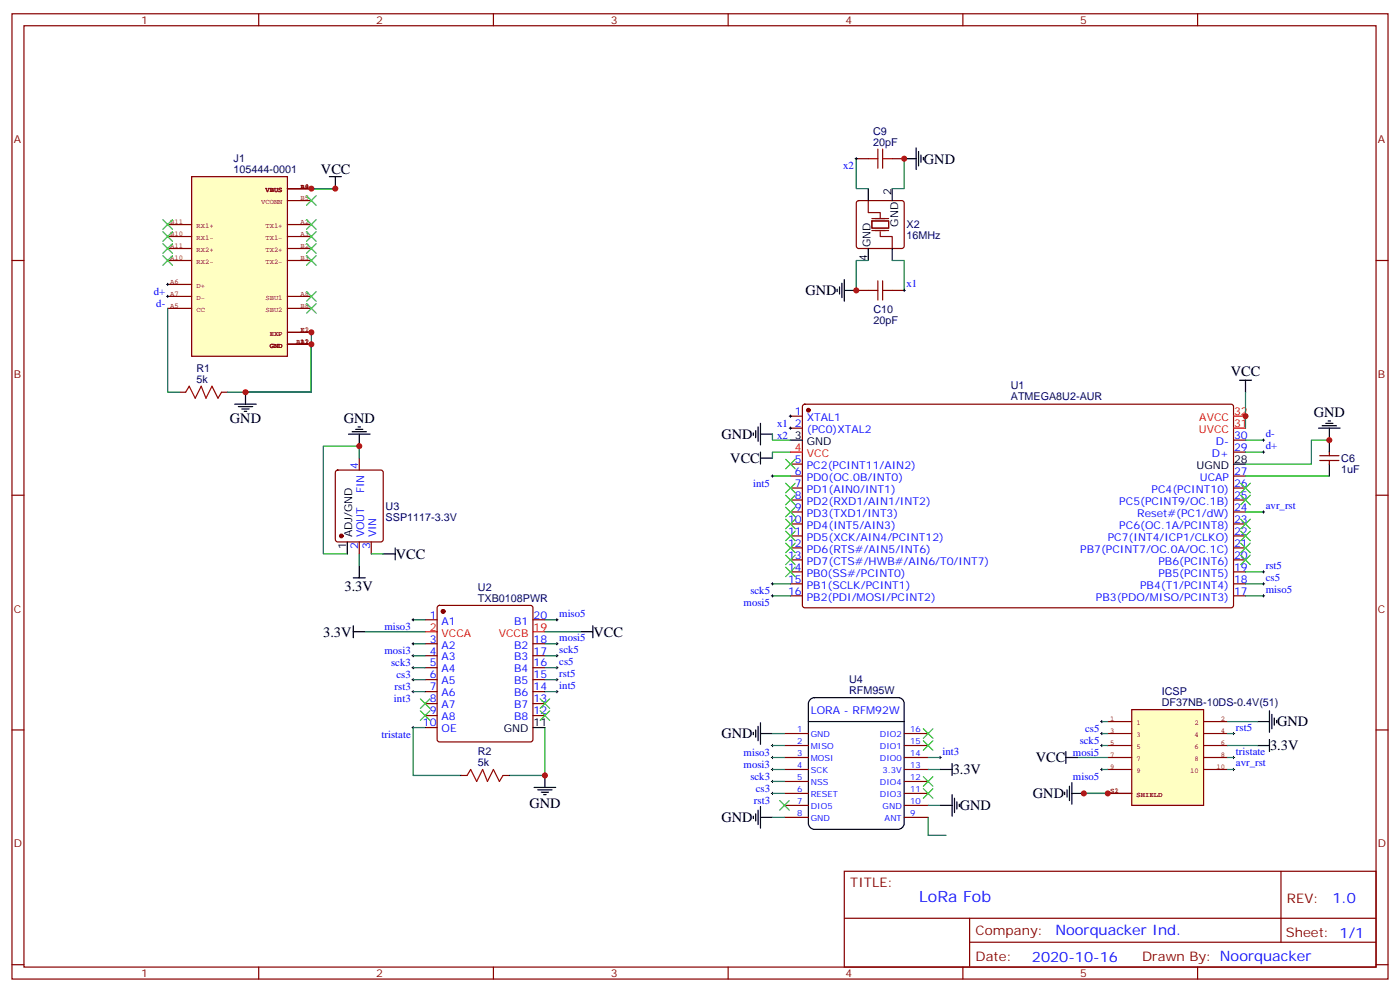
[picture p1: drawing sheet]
<svg xmlns="http://www.w3.org/2000/svg" width="412mm" height="292mm" viewBox="0 0 412 292" stroke-linecap="round" stroke-linejoin="round" font-family="sans-serif">
<g fill="none" stroke="#870000" stroke-width=".35">
<path d="M3.5 4.1h405.4v284.3h-405.4zM7.1 7.6h398.2v277.3h-398.2zM76.2 4.1v3.5M145.3 4.1v3.5M214.5 4.1v3.5M283.6 4.1v3.5M352.8 4.1v3.5M252.2 46.7h3.6M252.5 59.3l.4-.2h12.7l.5 .2 .2 .5v12.7l-.2 .5-.5 .2h-12.7l-.5-.2-.2-.5v-12.7zM262.8 46.7h3.5M3.5 76.7h3.6M405.3 76.7h3.6"/>
<path d="M252.2 85.5h3.6M262.8 85.5h3.5M236.6 119.3l.5-.2h125.8l.5 .7-.1 58.8-.6 .4h-125.9l-.4-.7v-58.5zM99 138.7l.5-.2h12.7l.6 .4 .1 20-.5 .7h-12.9l-.7-.4v-20zM105.8 134.9v3.6M232.8 122.6h3.6M232.8 126.1h3.6M232.8 136.7h3.6M363.4 133.2h3.5M363.4 129.6h3.5M388.8 135.6h5.6M388.8 134.2h5.6"/>
<path d="M391.6 133.2v1M391.6 135.6v1.1M3.5 145.9h3.6M105.8 159.6v3.6M109.4 159.6v3.6M232.8 140.2h3.6M232.8 143.8h3.6M232.8 147.3h3.6M232.8 150.8h3.6M232.8 154.3h3.6M232.8 157.9h3.6M363.4 140.2h3.5"/>
<path d="M363.4 143.8h3.5M363.4 147.3h3.5M363.4 150.8h3.5M363.4 154.3h3.5M363.4 157.9h3.5M405.3 145.9h3.6M129 178.5l.5-.2h26.8l.5 .2 .2 .5v38.8l-.2 .5-.5 .2h-26.8l-.5-.2-.2-.5v-38.8zM232.8 161.4h3.6M232.8 164.9h3.6M232.8 168.5h3.6M232.8 172h3.6M232.8 175.5h3.6"/>
<path d="M363.4 161.4h3.5M363.4 164.9h3.5M363.4 168.5h3.5M363.4 172h3.5M363.4 175.5h3.5M125.2 182.6h3.6M125.2 189.6h3.6M125.2 193.1h3.6M125.2 196.7h3.6M157 182.6h3.5M157 189.6h3.5M157 193.1h3.5"/>
<path d="M157 196.7h3.5M3.5 215h3.6M125.2 200.2h3.6M125.2 203.7h3.6M125.2 207.3h3.6M125.2 210.8h3.6M125.2 214.3h3.6M157 200.2h3.5M157 203.7h3.5M157 207.3h3.5M157 210.8h3.5M231.1 216.1h7"/>
<path d="M231.1 219.6h7M266.3 216.1h7.1M266.3 219.6h7.1M405.3 215h3.6M231.1 223.1h7M231.1 226.7h7M231.1 230.2h7M231.1 233.7h7M231.1 237.2h7M266.3 223.1h7.1M266.3 226.7h7.1M266.3 230.2h7.1"/>
<path d="M266.3 233.7h7.1M266.3 237.2h7.1M231.1 240.8h7M248.7 256.6h156.6v28.3h-156.6zM266.3 240.8h7.1M377.3 256.7v20.8M248.7 270.5h156.5M285.6 277.5h119.6M285.6 270.5v14.1M3.5 284.2h3.6M76.2 284.9v3.5M145.3 284.9v3.5"/>
<path d="M214.5 284.9v3.5M283.6 284.9v3.5M352.8 284.9v3.5M405.3 284.2h3.6"/>
</g>
<g fill="#870000" stroke="#870000" stroke-width=".35">
<circle cx="238.1" cy="120.8" r=".53"/>
<circle cx="130.5" cy="180.1" r=".53"/>
<circle cx="100.5" cy="157.9" r=".53"/>
</g>
<g fill="none" stroke="#000" stroke-width=".35">
<path d="M255.8 55.6v3.5M262.8 55.6v3.5M266.3 46.7h3.6M269.9 43.6v6.3M270.6 44.6v4.3M271.3 45.7v2.1M272 46.4v.7M255.8 73.2v3.5M262.8 73.2v3.5M246.6 85.2v.7M247.3 84.5v2.1M248 83.4v4.3"/>
<path d="M248.7 85.5h3.5M248.7 82.4v6.3M365.1 112h3.6M366.9 112v3.5M102.7 127.9h6.3M103.7 127.2h4.2M104.8 126.5h2.1M105.5 125.8h.7M105.8 127.9v3.5M221.9 127.5v.7M222.6 126.8v2.1M223.3 125.8v4.2"/>
<path d="M224 127.9h3.5M224 134.9h3.5M224 124.7v6.4M224 133.2v3.5M232.8 129.6h3.6M363.4 136.7h3.5M388.4 126.1h6.4M389.5 125.4h4.2M390.5 124.7h2.1M391.2 124h.7M391.6 126.1v7.1M391.6 136.7v3.5"/>
<path d="M102.3 159.6v3.6M104.1 170.2h3.5M105.8 166.7v3.5M112.9 163.2h3.5M116.4 161.4v3.5M104.1 186.1h3.5M104.1 184.3v3.6M171.1 186.1h3.5M174.6 184.3v3.6M157 214.3h3.5M221.9 215.7v.7M222.6 215v2.1"/>
<path d="M223.3 214v4.2M224 212.9v6.4M224 216.1h3.5M238.1 212.5h28.2M238.7 206l1.2-.5h24.7a1.76 1.76 0 0 1 1.7 1.8v35.2a1.89 1.89 0 0 1-1.7 1.8h-24.7a1.89 1.89 0 0 1-1.8-1.8v-35.2zM370.4 212.5h3.5M370.4 219.6h3.5M373.9 209.4v6.3M373.9 217.8v3.6M374.6 210.4v4.3M375.4 211.5v2.1M376.1 212.2v.7"/>
<path d="M157.3 232h6.4M158.4 232.7h4.2M159.5 233.4h2.1M160.2 234.1h.7M160.5 228.4v3.6M222.6 239.7v2.1M223.3 238.7v4.2M224 237.6v6.3M276.9 226.7h3.6M276.9 237.2h3.6M280.5 224.9v3.5M280.5 234.1v6.3"/>
<path d="M281.2 235.1v4.3M281.9 236.2v2.1M282.6 236.9v.7M313.6 233.4v.7M314 223.1h3.5M314 221.4v3.5M314.3 232.7v2.1M315 231.6v4.2M315.7 233.7h3.6M315.7 230.5v6.4M221.9 240.4v.7M224 240.8h3.5"/>
</g>
<path d="M232.8 133.2h3.6M363.4 126.1h3.5M363.4 122.6h3.5M125.2 186.1h3.6M157 186.1h3.5" fill="none" stroke="#f00" stroke-width=".35"/>
<g fill="none" stroke="#008700" stroke-width=".35">
<path d="M252.2 46.7v8.9h3.6M266.3 46.7v8.9h-3.5M255.8 76.7h-3.6v8.8M262.8 76.7h3.5v8.8M366.9 115.5v10.6M105.8 134.9v-3.5h-10.6v31.8h7.1M227.5 127.9v1.7h5.3M232.8 133.2h-5.3v1.7M366.9 133.2h5.3M366.9 129.6h5.3M391.6 129.6h-5.3v7.1h-19.4M227.5 140.2h5.3"/>
<path d="M366.9 140.2h24.7M366.9 150.8h5.3M105.8 163.2v3.5M109.4 163.2h3.5M227.5 172h5.3M227.5 175.5h5.3M366.9 172h5.3M366.9 175.5h5.3M366.9 168.5h5.3M107.6 186.1h17.6M121.7 196.7h3.5M121.7 193.1h3.5"/>
<path d="M121.7 189.6h3.5M121.7 182.6h3.5M160.5 186.1h10.6M160.5 196.7h3.5M160.5 193.1h3.5M160.5 189.6h3.5M160.5 182.6h3.5M121.7 203.7h3.5M121.7 200.2h3.5M125.2 214.3h-3.5v14.1h14.1M160.5 214.3v14.1h-10.6M160.5 203.7h3.5"/>
<path d="M160.5 200.2h3.5M227.5 219.6h3.6M227.5 216.1h3.6M227.5 223.1h3.6M227.5 226.7h3.6M227.5 230.2h3.6M227.5 233.7h3.6M273.4 223.1h3.5M273.4 226.7h3.5M273.4 237.2h3.5M227.5 240.8h3.6M273.4 240.8v5.3h5.3"/>
</g>
<g fill="none" stroke="#000" stroke-width=".29">
<path d="M251.9 46.7h.7M252.2 46.4v.7M266 85.5h.7M266.3 85.2v.7M227.5 139.9v.7M232.5 122.6h.7M232.5 126.1h.7M232.8 122.2v.7M232.8 125.8v.7M371.8 129.6h.7M371.8 133.2h.7M372.2 129.3v.7"/>
<path d="M372.2 132.8v.7M227.2 140.2h.7M371.8 150.8h.7M372.2 150.5v.7M227.2 175.5h.7M227.2 172h.7M227.5 171.6v.7M227.5 175.2v.7M371.8 175.5h.7M371.8 172h.7M371.8 168.5h.7M372.2 168.1v.7"/>
<path d="M372.2 171.6v.7M372.2 175.2v.7M121.4 182.6h.7M121.4 189.6h.7M121.4 193.1h.7M121.4 196.7h.7M121.7 182.2v.7M121.7 189.3v.7M121.7 192.8v.7M121.7 196.3v.7M121.7 199.8v.8M163.7 182.6h.7"/>
<path d="M163.7 189.6h.7M163.7 193.1h.7M163.7 196.7h.7M164 182.2v.7M164 189.3v.7M164 192.8v.7M164 196.3v.7M164 199.8v.8M121.4 200.2h.7M121.4 203.7h.7M121.4 214.3h.7M121.7 203.4v.7"/>
<path d="M121.7 214v.7M163.7 200.2h.7M163.7 203.7h.7M164 203.4v.7M227.2 219.6h.7M227.5 219.3v.7M324.2 219.6h.7M324.2 216.1h.7M324.2 212.5h.7M324.6 212.2v.7M324.6 215.7v.7M324.6 219.3v.7"/>
<path d="M363 216.1h.7M363.4 215.7v.7M227.2 223.1h.7M227.2 226.7h.7M227.2 230.2h.7M227.2 233.7h.7M227.5 222.8v.7M227.5 226.3v.7M227.5 229.8v.7M227.5 233.4v.7M276.6 223.1h.7M276.9 222.8v.7"/>
<path d="M324.2 226.7h.7M324.6 226.3v.7M363 223.1h.7M363 226.7h.7M363.4 222.8v.7M363.4 226.3v.7"/>
</g>
<path d="M255.8 59.1v3.5h3.5v1.8M256.8 65.1h5v2.1h-5zM256.8 67.9h5M256.8 64.4h5M259.3 68.3v1.4h3.5v3.5" fill="none" stroke="#870012" stroke-width=".35"/>
<path d="M255.8 46.7h2.8M258.6 43.9v5.7M260 43.9v5.7M260 46.7h2.8M255.8 85.5h2.8M258.6 82.7v5.7M260 82.7v5.7M260 85.5h2.8" fill="none" stroke="#a10000" stroke-width=".35"/>
<g fill="none" stroke="#3c3" stroke-width=".35">
<path d="M231.4 135.3l2.8 2.8M234.2 135.3l-2.8 2.8M231.4 142.3l2.8 2.9M231.4 145.9l2.8 2.8M231.4 149.4l2.8 2.8M231.4 152.9l2.8 2.9M231.4 156.5l2.8 2.8M231.4 160l2.8 2.8M234.2 142.3l-2.8 2.9M234.2 145.9l-2.8 2.8M234.2 149.4l-2.8 2.8M234.2 152.9l-2.8 2.9"/>
<path d="M234.2 156.5l-2.8 2.8M234.2 160l-2.8 2.8M365.5 142.3l2.8 2.9M365.5 145.9l2.8 2.8M365.5 152.9l2.8 2.9M365.5 156.5l2.8 2.8M365.5 160l2.8 2.8M368.3 142.3l-2.8 2.9M368.3 145.9l-2.8 2.8M368.3 152.9l-2.8 2.9M368.3 156.5l-2.8 2.8M368.3 160l-2.8 2.8"/>
<path d="M231.4 163.5l2.8 2.8M231.4 167l2.8 2.9M234.2 163.5l-2.8 2.8M234.2 167l-2.8 2.9M365.5 163.5l2.8 2.8M368.3 163.5l-2.8 2.8M123.8 205.8l2.8 2.9M123.8 209.4l2.8 2.8M126.6 205.8l-2.8 2.9M126.6 209.4l-2.8 2.8M159.1 205.8l2.8 2.9M159.1 209.4l2.8 2.8"/>
<path d="M161.9 205.8l-2.8 2.9M161.9 209.4l-2.8 2.8M272 218.2l2.8 2.8M272 214.7l2.8 2.8M274.8 218.2l-2.8 2.8M274.8 214.7l-2.8 2.8M229.7 235.8l2.8 2.9M232.5 235.8l-2.8 2.9M272 232.3l2.8 2.8M272 228.8l2.8 2.8M274.8 232.3l-2.8 2.8M274.8 228.8l-2.8 2.8"/>
</g>
<path d="M56.4 52h28.3v53h-28.3z" fill="#ffffc2" stroke="#850000" stroke-width=".35"/>
<g fill="none" stroke="#850000" stroke-width=".35">
<path d="M84.7 55.6h7M84.7 59.1h7M49.4 66.1h7M49.4 69.7h7M49.4 73.2h7M49.4 76.7h7M84.7 66.1h7M84.7 69.7h7M84.7 73.2h7M84.7 76.7h7M49.4 83.8h7M49.4 87.3h7"/>
<path d="M49.4 90.8h7M84.7 87.3h7M84.7 90.8h7M84.7 97.9h7M84.7 101.4h7"/>
</g>
<g fill="none" stroke="#3c3" stroke-width=".35">
<path d="M90.3 57.7l2.8 2.8M93.1 57.7l-2.8 2.8M48 64.7l2.8 2.9M48 68.3l2.8 2.8M48 71.8l2.8 2.8M48 75.3l2.8 2.8M50.8 64.7l-2.8 2.9M50.8 68.3l-2.8 2.8M50.8 71.8l-2.8 2.8M50.8 75.3l-2.8 2.8M90.3 64.7l2.8 2.9M90.3 68.3l2.8 2.8"/>
<path d="M90.3 71.8l2.8 2.8M90.3 75.3l2.8 2.8M93.1 64.7l-2.8 2.9M93.1 68.3l-2.8 2.8M93.1 71.8l-2.8 2.8M93.1 75.3l-2.8 2.8M90.3 85.9l2.8 2.8M90.3 89.4l2.8 2.9M93.1 85.9l-2.8 2.8M93.1 89.4l-2.8 2.9"/>
</g>
<path d="M49 83.8h.7M49 87.3h.7M49.4 83.4v.7M49.4 87v.7" fill="none" stroke="#000" stroke-width=".29"/>
<path d="M97 52h3.5M98.8 52v3.6M69.1 119.1h6.4M70.2 119.8h4.2M72.3 115.5v3.6M71.3 120.5h2.1M72 121.2h.7" fill="none" stroke="#000" stroke-width=".35"/>
<path d="M91.7 55.6h7.1M49.4 90.8v24.7h3.5M91.7 97.9v17.6h-24.7" fill="none" stroke="#008700" stroke-width=".35"/>
<path d="M54.7 115.5l1-1.7 1.8 3.5 1.8-3.5 1.4 3.5 1.7-3.5 1.8 3.5 1.1-1.8M137.6 228.4l1-1.7 1.8 3.5 1.8-3.5 1.4 3.5 1.7-3.5 1.8 3.5 1.1-1.8" fill="none" stroke="#a10000" stroke-width=".35"/>
<path d="M52.9 115.5h1.8M65.3 115.5h1.7M135.8 228.4h1.8M148.2 228.4h1.7" fill="none" stroke="#870000" stroke-width=".35"/>
<path d="M333.4 209h21.1v28.2h-21.1z" fill="#ffffc2" stroke="#850000" stroke-width=".35"/>
<path d="M326.3 212.5h7.1M326.3 216.1h7.1M326.3 219.6h7.1M354.5 212.5h7.1M354.5 216.1h7.1M354.5 219.6h7.1M326.3 223.1h7.1M326.3 226.7h7.1M326.3 233.7h7.1M354.5 223.1h7.1M354.5 226.7h7.1" fill="none" stroke="#850000" stroke-width=".35"/>
<path d="M324.6 219.6h1.7M324.6 212.5h1.7M324.6 216.1h1.7M361.6 219.6h8.8M361.6 212.5h8.8M361.6 216.1h1.8M317.5 223.1h8.8M319.3 233.7h7M324.6 226.7h1.7M361.6 223.1h1.8M361.6 226.7h1.8" fill="none" stroke="#008700" stroke-width=".35"/>
<g fill="#c00">
<circle cx="366.9" cy="122.6" r=".88"/>
<circle cx="391.6" cy="129.6" r=".88"/>
<circle cx="160.5" cy="228.4" r=".88"/>
<circle cx="105.8" cy="131.4" r=".88"/>
<circle cx="266.3" cy="46.7" r=".88"/>
<circle cx="252.2" cy="85.5" r=".88"/>
<circle cx="91.7" cy="101.4" r=".88"/>
<circle cx="91.7" cy="55.6" r=".88"/>
<circle cx="98.8" cy="55.6" r=".88"/>
<circle cx="72.3" cy="115.5" r=".88"/>
<circle cx="91.7" cy="97.9" r=".88"/>
<circle cx="326.3" cy="233.7" r=".88"/>
<circle cx="319.3" cy="233.7" r=".88"/>
</g>
<text font-size="4.6" fill="#00f" x="270.8" y="265.7">LoRa Fob</text>
<g font-size="4.2">
<text x="94.5" y="51.3">VCC</text>
<text x="272.2" y="48.2">GND</text>
<text x="237.2" y="87">GND</text>
<text x="362.5" y="110.8">VCC</text>
<text x="67.7" y="124.7">GND</text>
<text x="101.2" y="124.5">GND</text>
<text x="387" y="122.8">GND</text>
<text x="212.5" y="129.3">GND</text>
<text x="215.1" y="136.3">VCC</text>
<text x="116.6" y="164.6">VCC</text>
<text x="101.5" y="174.2">3.3V</text>
<text x="95.2" y="187.5">3.3V</text>
<text x="174.8" y="187.5">VCC</text>
<text x="376.2" y="214">GND</text>
<text x="212.5" y="217.5">GND</text>
<text x="374.1" y="221">3.3V</text>
<text x="305.1" y="224.6">VCC</text>
<text x="280.6" y="228.1">3.3V</text>
<text x="155.9" y="238.1">GND</text>
<text x="282.8" y="238.6">GND</text>
<text x="304.3" y="235.1">GND</text>
<text x="212.5" y="242.2">GND</text>
</g>
<g font-size="4.2" fill="#00f">
<text x="392.5" y="265.9">1.0</text>
<text x="310.9" y="275.5">Noorquacker Ind.</text>
<text x="304" y="283.3">2020-10-16</text>
</g>
<g font-size="3.9" fill="#800">
<text x="250.5" y="261.2">TITLE:</text>
<text x="379.1" y="265.9">REV:</text>
<text x="287.4" y="275.4">Company:</text>
<text x="378.7" y="276">Sheet: 1/1</text>
<text x="287.4" y="283.1">Date:</text>
<text x="336.4" y="283.2">Drawn By: Noorquacker</text>
</g>
<g font-size="3.2" fill="#800">
<text x="41.6" y="7.1">1</text>
<text x="110.8" y="7.1">2</text>
<text x="179.9" y="7.1">3</text>
<text x="249.1" y="7.1">4</text>
<text x="318.2" y="7.1">5</text>
<text x="4.1" y="42.2">A</text>
<text x="405.9" y="42.2">A</text>
<text x="4.1" y="111.3">B</text>
<text x="405.9" y="111.3">B</text>
<text x="4.1" y="180.4">C</text>
<text x="405.9" y="180.4">C</text>
<text x="4.1" y="249.6">D</text>
<text x="405.9" y="249.6">D</text>
<text x="41.6" y="287.9">1</text>
<text x="110.8" y="287.9">2</text>
<text x="179.9" y="287.9">3</text>
<text x="249.1" y="287.9">4</text>
<text x="318.2" y="287.9">5</text>
</g>
<g font-size="3.2" fill="#000080">
<text x="257.2" y="39.6">C9</text>
<text x="68.8" y="47.8">J1</text>
<text x="257.2" y="42.9">20pF</text>
<text x="68.8" y="51">105444-0001</text>
<text x="267.1" y="70.5">16MHz</text>
<text x="267.1" y="67.3">X2</text>
<text x="257.3" y="95.5">20pF</text>
<text x="257.3" y="92.3">C10</text>
<text x="57.9" y="112.7">5k</text>
<text x="57.9" y="109.5">R1</text>
<text x="297.8" y="117.8">ATMEGA8U2-AUR</text>
<text x="297.8" y="114.5">U1</text>
<text x="395.1" y="136.1">C6</text>
<text x="395.1" y="139.3">1uF</text>
<text x="113.6" y="153.5">SSP1117-3.3V</text>
<text x="113.6" y="150.3">U3</text>
<text x="140.8" y="177.3">TXB0108PWR</text>
<text x="140.8" y="174">U2</text>
<text x="250.1" y="201.3">U4</text>
<text x="250.1" y="204.4">RFM95W</text>
<text x="342.2" y="208">DF37NB-10DS-0.4V(51)</text>
<text x="342.2" y="204.8">ICSP</text>
<text x="140.8" y="225.6">5k</text>
<text x="140.8" y="222.4">R2</text>
</g>
<g font-size="3.2" fill="#00f">
<text x="248.4" y="49.8">x2</text>
<text x="45.3" y="86.9">d+</text>
<text x="267.1" y="84.7">x1</text>
<text x="46" y="90.4">d-</text>
<text x="229" y="125.7">x1</text>
<text x="234.2" y="122.2">1</text>
<text x="234.2" y="125.8">2</text>
<text x="237.7" y="124">XTAL1</text>
<text x="229" y="129.2">x2</text>
<text x="237.7" y="127.5">(PC0)XTAL2</text>
<text x="358.2" y="131.1">D-</text>
<text x="363.5" y="129.3">30</text>
<text x="372.9" y="128.8">d-</text>
<text x="234.2" y="136.3">5</text>
<text x="357" y="134.6">D+</text>
<text x="363.5" y="132.8">29</text>
<text x="372.9" y="132.3">d+</text>
<text x="105.5" y="138.3" transform="rotate(-90 105.5 138.3)">4</text>
<text x="221.9" y="143.3">int5</text>
<text x="234.2" y="139.9">6</text>
<text x="234.2" y="143.4">7</text>
<text x="237.7" y="138.1">PC2(PCINT11/AIN2)</text>
<text x="237.7" y="141.6">PD0(OC.0B/INT0)</text>
<text x="353.4" y="141.6">UCAP</text>
<text x="363.5" y="143.4">26</text>
<text x="363.5" y="139.9">27</text>
<text x="107.2" y="145.3" transform="rotate(-90 107.2 145.3)">FIN</text>
<text x="234.2" y="146.9">8</text>
<text x="237.7" y="145.2">PD1(AIN0/INT1)</text>
<text x="237.7" y="148.7">PD2(RXD1/AIN1/INT2)</text>
<text x="329.7" y="148.7">PC5(PCINT9/OC.1B)</text>
<text x="339.2" y="145.2">PC4(PCINT10)</text>
<text x="363.5" y="146.9">25</text>
<text x="372.9" y="149.9">avr_rst</text>
<text x="232.2" y="154">10</text>
<text x="234.2" y="150.5">9</text>
<text x="237.7" y="152.2">PD3(TXD1/INT3)</text>
<text x="237.7" y="155.8">PD4(INT5/AIN3)</text>
<text x="329.7" y="155.8">PC6(OC.1A/PCINT8)</text>
<text x="335" y="152.2">Reset#(PC1/dW)</text>
<text x="363.5" y="154">23</text>
<text x="363.5" y="150.5">24</text>
<text x="105.5" y="161.8" transform="rotate(-90 105.5 161.8)">2</text>
<text x="107.2" y="158.3" transform="rotate(-90 107.2 158.3)">VOUT</text>
<text x="109" y="161.8" transform="rotate(-90 109 161.8)">3</text>
<text x="110.8" y="158.3" transform="rotate(-90 110.8 158.3)">VIN</text>
<text x="232.2" y="157.5">11</text>
<text x="232.2" y="161">12</text>
<text x="237.7" y="159.3">PD5(XCK/AIN4/PCINT12)</text>
<text x="326.3" y="159.3">PC7(INT4/ICP1/CLKO)</text>
<text x="363.5" y="161">21</text>
<text x="363.5" y="157.5">22</text>
<text x="232.2" y="164.6">13</text>
<text x="237.7" y="162.8">PD6(RTS#/AIN5/INT6)</text>
<text x="237.7" y="166.3">PD7(CTS#/HWB#/AIN6/T0/INT7)</text>
<text x="318.2" y="162.8">PB7(PCINT7/OC.0A/OC.1C)</text>
<text x="341.3" y="166.3">PB6(PCINT6)</text>
<text x="363.5" y="164.6">20</text>
<text x="372.9" y="167.6">rst5</text>
<text x="232.2" y="168.1">14</text>
<text x="232.2" y="171.6">15</text>
<text x="237.7" y="169.9">PB0(SS#/PCINT0)</text>
<text x="237.7" y="173.4">PB1(SCLK/PCINT1)</text>
<text x="335.8" y="173.4">PB4(T1/PCINT4)</text>
<text x="341.3" y="169.9">PB5(PCINT5)</text>
<text x="363.5" y="171.6">18</text>
<text x="363.5" y="168.1">19</text>
<text x="372.9" y="171.1">cs5</text>
<text x="219.1" y="178.6">mosi5</text>
<text x="221" y="175.1">sck5</text>
<text x="232.2" y="175.2">16</text>
<text x="237.7" y="176.9">PB2(PDI/MOSI/PCINT2)</text>
<text x="322.8" y="176.9">PB3(PDO/MISO/PCINT3)</text>
<text x="363.5" y="175.2">17</text>
<text x="372.9" y="174.6">miso5</text>
<text x="113.2" y="185.7">miso3</text>
<text x="126.6" y="182.2">1</text>
<text x="130.1" y="184">A1</text>
<text x="151.5" y="184">B1</text>
<text x="157.2" y="182.2">20</text>
<text x="164.7" y="181.7">miso5</text>
<text x="126.6" y="189.3">3</text>
<text x="130.1" y="191">A2</text>
<text x="151.5" y="191">B2</text>
<text x="157.2" y="189.3">18</text>
<text x="164.7" y="188.7">mosi5</text>
<text x="113.2" y="192.7">mosi3</text>
<text x="115.2" y="196.2">sck3</text>
<text x="126.6" y="192.8">4</text>
<text x="126.6" y="196.3">5</text>
<text x="130.1" y="194.6">A3</text>
<text x="151.5" y="194.6">B3</text>
<text x="157.2" y="196.3">16</text>
<text x="157.2" y="192.8">17</text>
<text x="164.7" y="192.3">sck5</text>
<text x="164.7" y="195.8">cs5</text>
<text x="116.2" y="203.3">rst3</text>
<text x="116.8" y="199.8">cs3</text>
<text x="126.6" y="199.8">6</text>
<text x="126.6" y="203.4">7</text>
<text x="130.1" y="198.1">A4</text>
<text x="130.1" y="201.6">A5</text>
<text x="151.5" y="201.6">B5</text>
<text x="151.5" y="198.1">B4</text>
<text x="157.2" y="203.4">14</text>
<text x="157.2" y="199.8">15</text>
<text x="164.7" y="199.3">rst5</text>
<text x="164.7" y="202.8">int5</text>
<text x="116" y="206.8">int3</text>
<text x="126.6" y="206.9">8</text>
<text x="130.1" y="205.1">A6</text>
<text x="130.1" y="208.7">A7</text>
<text x="151.5" y="208.7">B7</text>
<text x="151.5" y="205.1">B6</text>
<text x="157.2" y="206.9">13</text>
<text x="124.6" y="214">10</text>
<text x="126.6" y="210.4">9</text>
<text x="130.1" y="212.2">A8</text>
<text x="130.1" y="215.7">OE</text>
<text x="151.5" y="212.2">B8</text>
<text x="157.2" y="210.4">12</text>
<text x="238.8" y="210.4">LORA - RFM92W</text>
<text x="319.6" y="215.6">cs5</text>
<text x="364.1" y="215.2">rst5</text>
<text x="112.4" y="217.4">tristate</text>
<text x="318" y="219.2">sck5</text>
<text x="219.1" y="222.7">miso3</text>
<text x="219.1" y="226.2">mosi3</text>
<text x="277.6" y="222.2">int3</text>
<text x="316.1" y="222.7">mosi5</text>
<text x="364.1" y="225.8">avr_rst</text>
<text x="364.1" y="222.2">tristate</text>
<text x="221" y="229.8">sck3</text>
<text x="222.6" y="233.3">cs3</text>
<text x="316.1" y="229.8">miso5</text>
<text x="222.1" y="236.8">rst3</text>
</g>
<g font-size="3.2">
<text x="262.5" y="57.3" transform="rotate(-90 262.5 57.3)">2</text>
<text x="264.6" y="66.7" transform="rotate(-90 264.6 66.7)">GND</text>
<text x="255.4" y="77" transform="rotate(-90 255.4 77)">4</text>
<text x="256.5" y="72.8" transform="rotate(-90 256.5 72.8)">GND</text>
<text x="234.2" y="129.3">3</text>
<text x="237.7" y="131.1">GND</text>
<text x="363.5" y="136.3">28</text>
<text x="352.5" y="138.1">UGND</text>
<text x="102" y="161.8" transform="rotate(-90 102 161.8)">1</text>
<text x="103.7" y="158.3" transform="rotate(-90 103.7 158.3)">ADJ/GND</text>
<text x="148.4" y="215.7">GND</text>
<text x="157.2" y="214">11</text>
</g>
<g font-size="3.2" fill="#f00">
<text x="353.3" y="124">AVCC</text>
<text x="363.5" y="125.8">31</text>
<text x="363.5" y="122.2">32</text>
<text x="353.1" y="127.5">UVCC</text>
<text x="234.2" y="132.8">4</text>
<text x="237.7" y="134.6">VCC</text>
<text x="126.6" y="185.7">2</text>
<text x="157.2" y="185.7">19</text>
<text x="130.1" y="187.5">VCCA</text>
<text x="146.9" y="187.5">VCCB</text>
</g>
<g font-size="2.5" fill="#00f">
<text x="234.8" y="215.7">1</text>
<text x="268.1" y="215.7">16</text>
<text x="234.8" y="219.3">2</text>
<text x="238.8" y="217.1">GND</text>
<text x="238.8" y="220.7">MISO</text>
<text x="259.2" y="217.1">DIO2</text>
<text x="259.2" y="220.7">DIO1</text>
<text x="268.1" y="219.3">15</text>
<text x="234.8" y="222.8">3</text>
<text x="234.8" y="226.3">4</text>
<text x="238.8" y="224.2">MOSI</text>
<text x="238.8" y="227.7">SCK</text>
<text x="259.2" y="224.2">DIO0</text>
<text x="259.9" y="227.7">3.3V</text>
<text x="268.1" y="222.8">14</text>
<text x="268.1" y="226.3">13</text>
<text x="234.8" y="229.8">5</text>
<text x="234.8" y="233.4">6</text>
<text x="238.8" y="231.2">NSS</text>
<text x="259.2" y="231.2">DIO4</text>
<text x="268.1" y="229.8">12</text>
<text x="268.1" y="233.4">11</text>
<text x="234.8" y="236.9">7</text>
<text x="238.8" y="234.8">RESET</text>
<text x="238.8" y="238.3">DIO5</text>
<text x="259.2" y="234.8">DIO3</text>
<text x="260" y="238.3">GND</text>
<text x="268.1" y="236.9">10</text>
<text x="234.8" y="240.4">8</text>
<text x="238.8" y="241.8">GND</text>
<text x="260.6" y="241.8">ANT</text>
<text x="268.1" y="240.4">9</text>
</g>
<g font-size="2.1" fill="#840000">
<text x="78.2" y="56.6">VBUS</text>
<text x="88.5" y="55.5">A4</text>
<text x="88.5" y="55.5">B9</text>
<text x="88.5" y="59.1">B5</text>
<text x="76.9" y="60.1">VCONN</text>
<text x="50.1" y="66.1">B11</text>
<text x="50.1" y="69.6">B10</text>
<text x="57.9" y="67.2">RX1+</text>
<text x="57.9" y="70.7">RX1-</text>
<text x="78.2" y="67.2">TX1+</text>
<text x="78.2" y="70.7">TX1-</text>
<text x="88.5" y="66.1">A2</text>
<text x="88.5" y="69.6">A3</text>
<text x="50.1" y="73.2">A11</text>
<text x="50.1" y="76.7">A10</text>
<text x="57.9" y="74.3">RX2+</text>
<text x="57.9" y="77.8">RX2-</text>
<text x="78.2" y="74.3">TX2+</text>
<text x="78.2" y="77.8">TX2-</text>
<text x="88.5" y="73.2">B2</text>
<text x="88.5" y="76.7">B3</text>
<text x="50.1" y="83.7">A6</text>
<text x="50.1" y="87.3">A7</text>
<text x="57.9" y="84.8">D+</text>
<text x="57.9" y="88.4">D-</text>
<text x="78.2" y="88.4">SBU1</text>
<text x="88.5" y="87.3">A8</text>
<text x="50.1" y="90.8">A5</text>
<text x="57.9" y="91.9">CC</text>
<text x="78.2" y="91.9">SBU2</text>
<text x="88.5" y="90.8">B8</text>
<text x="79.4" y="99">EXP</text>
<text x="87.2" y="101.4">A12</text>
<text x="87.2" y="101.4">BA1</text>
<text x="88.5" y="101.4">B</text>
<text x="88.5" y="97.9">E1</text>
<text x="89.7" y="97.9">2</text>
<text x="79.4" y="102.5">GND</text>
<text x="327" y="212.5">1</text>
<text x="334.8" y="213.6">1</text>
<text x="351.9" y="213.6">2</text>
<text x="359.6" y="212.5">2</text>
<text x="327" y="216">3</text>
<text x="327" y="219.6">5</text>
<text x="334.8" y="217.1">3</text>
<text x="334.8" y="220.7">5</text>
<text x="351.9" y="217.1">4</text>
<text x="351.9" y="220.7">6</text>
<text x="359.6" y="216">4</text>
<text x="359.6" y="219.6">6</text>
<text x="327" y="223.1">7</text>
<text x="327" y="226.6">9</text>
<text x="334.8" y="224.2">7</text>
<text x="334.8" y="227.7">9</text>
<text x="350.6" y="227.7">10</text>
<text x="351.9" y="224.2">8</text>
<text x="358.4" y="226.6">10</text>
<text x="359.6" y="223.1">8</text>
<text x="327" y="233.7">S1</text>
<text x="328.3" y="233.7">2</text>
<text x="334.8" y="234.8">SHIELD</text>
</g>
</svg>
